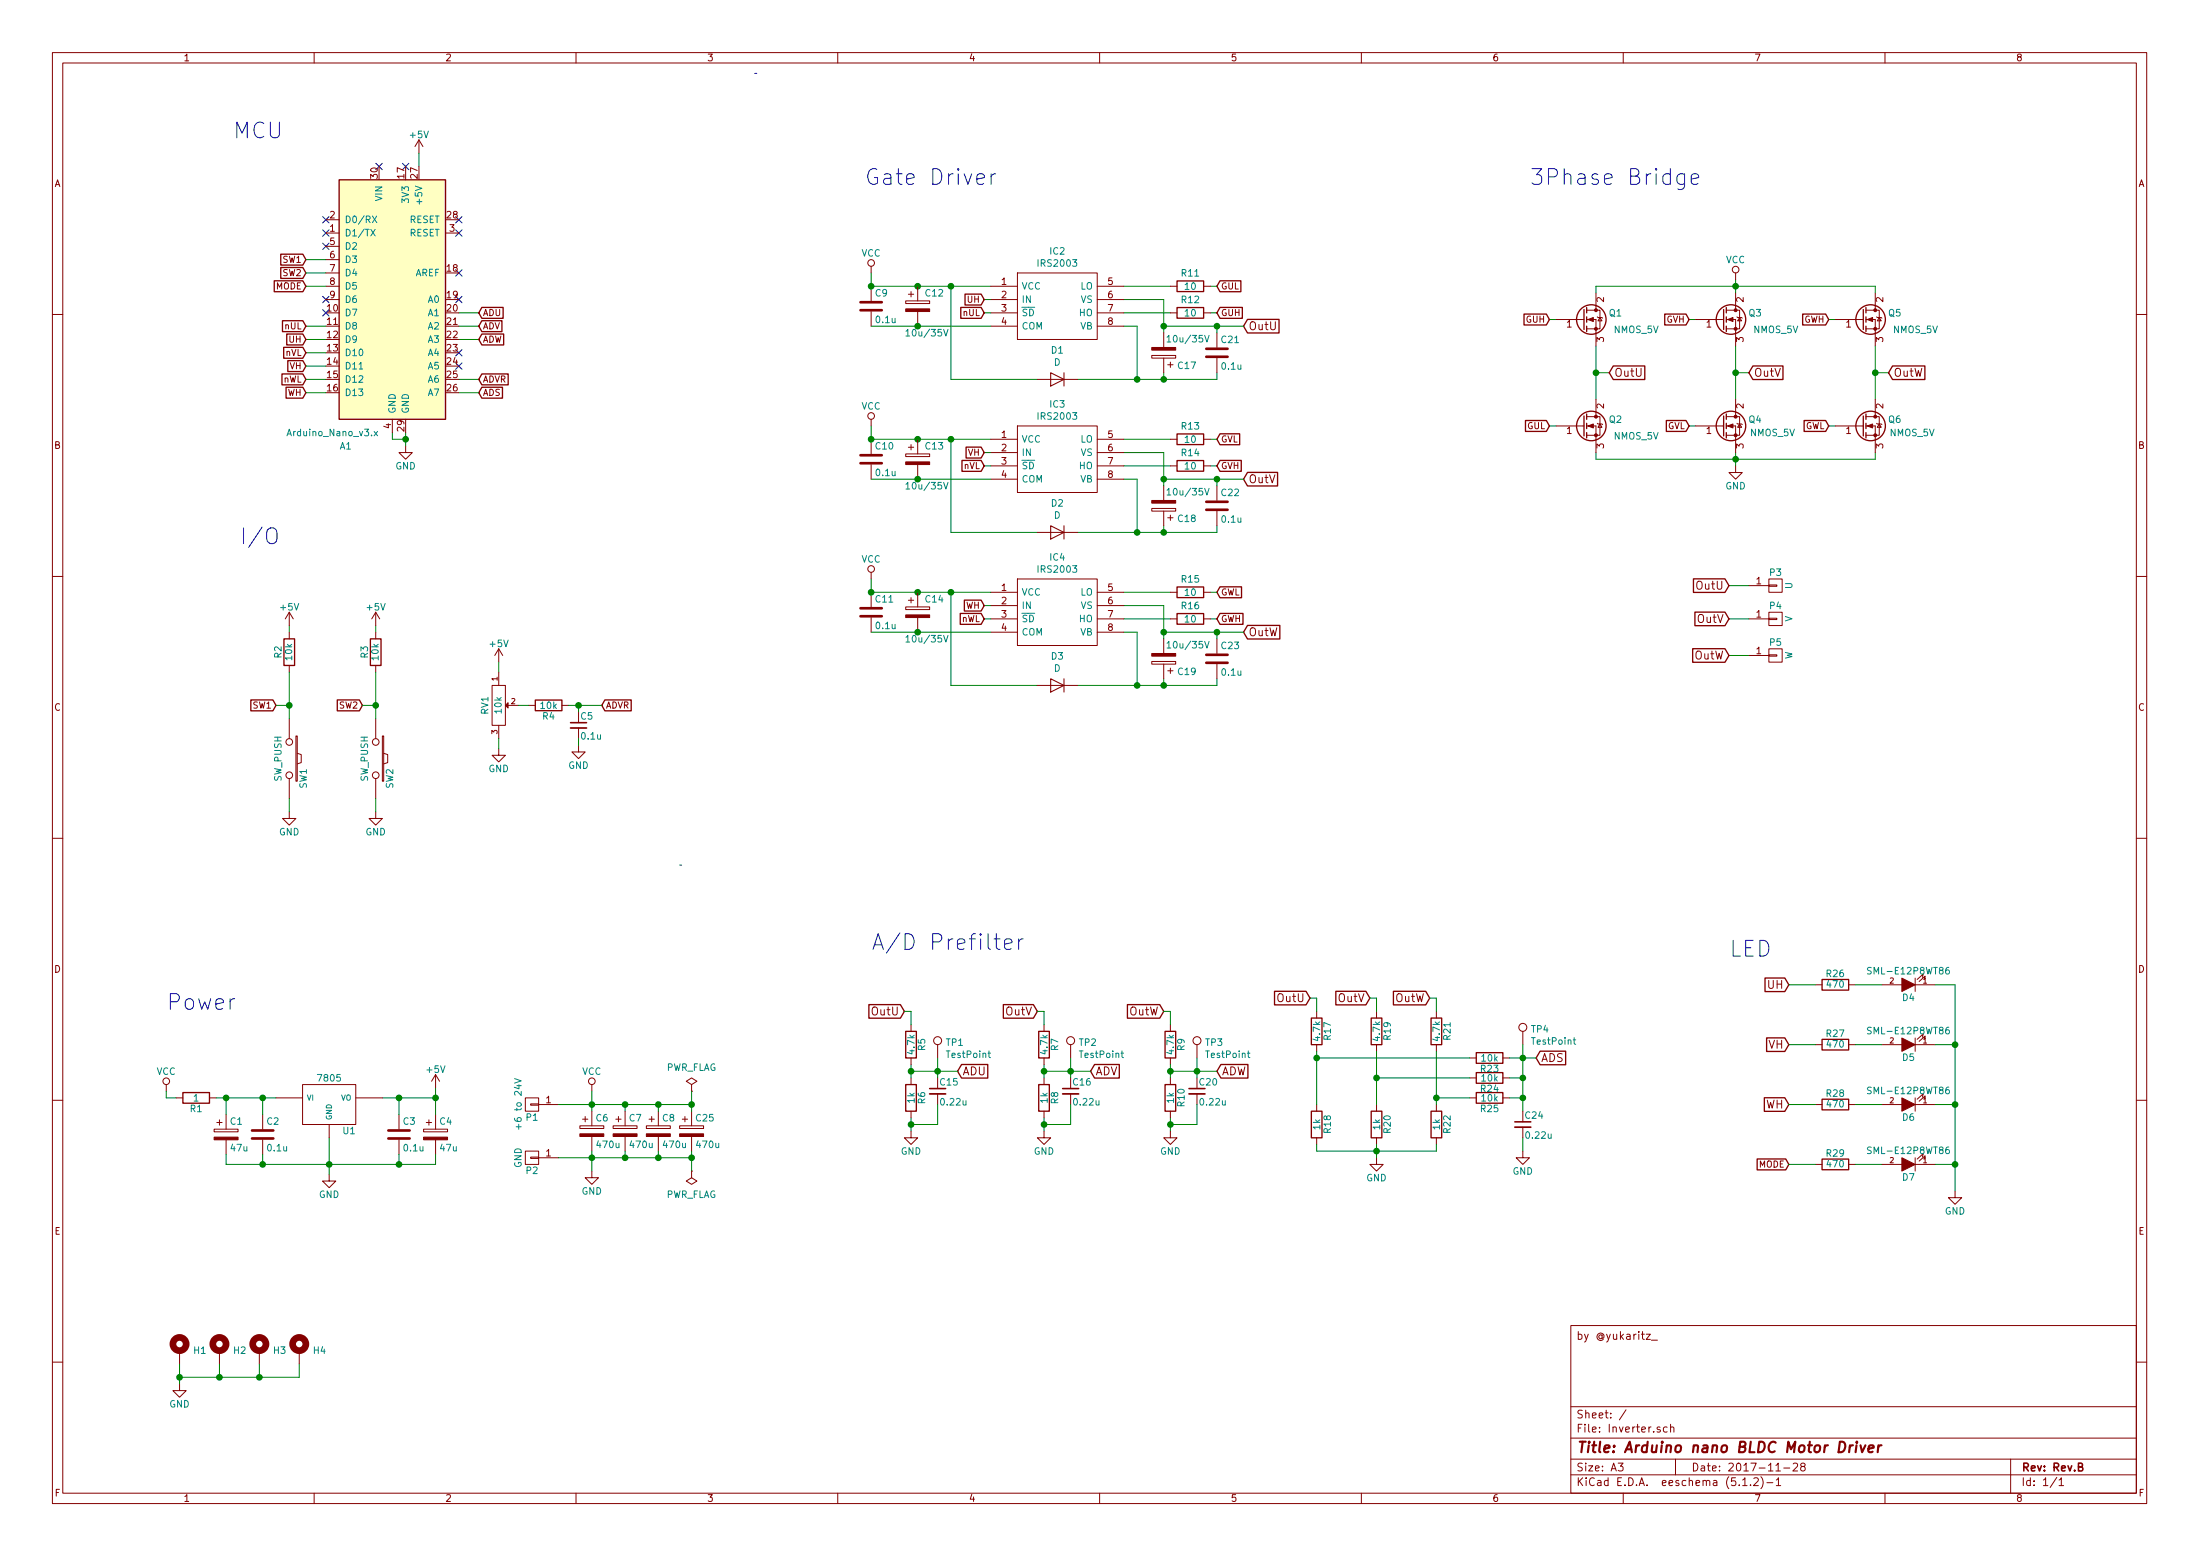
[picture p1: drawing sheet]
<svg xmlns="http://www.w3.org/2000/svg" width="420mm" height="297mm" viewBox="0 0 420 297" stroke-linecap="round" stroke-linejoin="round" font-family="sans-serif">
<g fill="none" stroke="#840000" stroke-width=".19">
<path d="M10 10h400v277h-400zM12 12h396v273.1h-396zM60 10v2M110 10v2M160 10v2M210 10v2M260 10v2M310 10v2M360 10v2M80 26.7l-.8 1.3M80 26.7v2.5M80 26.7l.8 1.3"/>
<path d="M62.2 54.6h2.6M62.2 57.2h2.6M62.2 44.5h2.6M62.2 41.9h2.6M62.2 47h2.6M62.2 49.6h2.6M62.2 52.1h2.6M85.1 44.5h2.5M166.4 50.8v1.3M166.4 54.6v2.8M166.4 59.5v2.8M173 57.4h4.5v.5h-4.5z"/>
<path d="M173.5 56.2h1M174 55.7v1M175.3 54.6v2.8M175.3 59.5v2.8M189.2 59.7h5.1M189.2 54.6h5.1M189.2 57.2h5.1M194.3 52.1h15.2v12.7h-15.2zM209.5 59.7h5.1M209.5 54.6h5.1M209.5 57.2h5.1M223.5 59.7h1.3"/>
<path d="M223.5 54.6h1.3M229.9 59.7h1.2M229.9 54.6h1.2M303 59.2h1.8M304.8 59.2h.8v3.6h-2.6M304.8 55.9v3.3M329.7 59.2h1.8M331.5 59.2h.7v3.6h-2.5M331.5 52.1v1.3M331.5 55.9v3.3M356.4 59.2h1.7M358.1 59.2h.8v3.6h-2.5"/>
<path d="M358.1 55.9v3.3M10 60h2M189.2 62.3h5.1M198.1 72.4h7.6M209.5 62.3h5.1M220 67.9h4.5v.5h-4.5zM222.2 63.5v2.8M222.2 68.4v2.8M223 69.6h1M223.5 69.1v1M232.4 63.5v2.8M232.4 68.4v2.8"/>
<path d="M297.2 61h5.1M302.3 61h.2M303 79.5h1.8M303 61h1.8v5.1M304.8 79.5h.8v3.6h-2.6M304.8 76.2v3.3M305.1 60.5l1 .2M305.6 60.6l.3 .7h-.7zM323.8 61h5.1M329 61h.2M329.7 79.5h1.8M329.7 61h1.8v5.1"/>
<path d="M331.5 79.5h.7v3.6h-2.5M331.5 76.2v3.3M331.7 60.5l1 .2M332.2 60.6l.4 .7h-.7zM350.5 61h5.1M355.7 61h.2M356.4 79.5h1.7M356.4 61h1.7v5.1M358.1 79.5h.8v3.6h-2.5M358.1 76.2v3.3M358.4 60.5l1 .2M358.9 60.6l.4 .7h-.8z"/>
<path d="M408 60h2M74.9 80v2.6M77.5 85.1v1.3h1.2l-1.2 1.3-1.3-1.3h1.3M166.4 80v1.3M166.4 83.9v2.8M166.4 88.7v2.8M173 86.7h4.5v.5h-4.5zM173.5 85.4h1M174 84.9v1M175.3 83.9v2.8M175.3 88.7v2.8M189.2 88.9h5.1"/>
<path d="M189.2 83.9h5.1M189.2 86.4h5.1M189.2 91.5h5.1M194.3 81.3h15.2v12.7h-15.2zM209.5 88.9h5.1M209.5 83.9h5.1M209.5 86.4h5.1M209.5 91.5h5.1M220 97.1h4.5v.5h-4.5zM222.2 92.7v2.8M222.2 97.6v2.8M223 98.8h1"/>
<path d="M223.5 98.3v1.1M223.5 88.9h1.3M223.5 83.9h1.3M229.9 88.9h1.2M229.9 83.9h1.2M232.4 92.7v2.8M232.4 97.6v2.8M297.2 81.3h5.1M302.3 81.3h.2M303 81.3h1.8v5.1M305.1 80.8l1 .3M305.6 80.9l.3 .7h-.7z"/>
<path d="M323.8 81.3h5.1M329 81.3h.2M329.7 81.3h1.8v5.1M331.5 88.9v1.3h1.2l-1.2 1.3-1.3-1.3h1.3M331.7 80.8l1 .3M332.2 80.9l.4 .7h-.7zM350.5 81.3h5.1M355.7 81.3h.2M356.4 81.3h1.7v5.1M358.4 80.8l1 .3M358.9 80.9l.4 .7h-.8zM10 110h2"/>
<path d="M55.2 116.9v2.5M55.2 116.9l-.7 1.2M55.2 116.9l.8 1.2M71.8 116.9v2.5M71.8 116.9l-.8 1.2M71.8 116.9l.7 1.2M166.4 109.3v1.2M166.4 113.1v2.8M166.4 117.9v2.8M173 115.9h4.5v.5h-4.5zM173.5 114.6h1M174 114.1v1"/>
<path d="M175.3 113.1v2.8M175.3 117.9v2.8M189.2 118.1h5.1M189.2 113.1h5.1M189.2 115.6h5.1M194.3 110.5h15.2v12.7h-15.2zM198.1 101.6h7.6M209.5 118.1h5.1M209.5 113.1h5.1M209.5 115.6h5.1M223.5 118.1h1.3M223.5 113.1h1.3"/>
<path d="M229.9 118.1h1.2M229.9 113.1h1.2M334 111.8h3.8M334 118.1h3.8M337.8 111.7h1.5v.2h-1.5zM337.8 110.5h2.6v2.6h-2.6zM337.8 118h1.5v.3h-1.5zM337.8 116.9h2.6v2.5h-2.6zM408 110h2M55.2 120.7v1.3M55.2 127v1.3M55.2 137.2v3.8"/>
<path d="M71.8 120.7v1.3M71.8 127v1.3M71.8 137.2v3.8M94 130.8h2.5v7.7h-2.5zM95.2 123.9v2.5M95.2 128.3v2.5M95.2 138.5v2.5M95.2 123.9l-.7 1.2M95.2 123.9l.8 1.2M97 134.7h2.1M101 134.7h1.2M107.3 134.7h1.3"/>
<path d="M110.5 139v2M189.2 120.7h5.1M198.1 130.8h7.6M209.5 120.7h5.1M220 126.3h4.5v.5h-4.5zM222.2 122v2.8M222.2 126.8v2.8M223 128.1h1M223.5 127.5v1.1M232.4 122v2.8M232.4 126.8v2.8M334 125.1h3.8"/>
<path d="M337.8 125h1.5v.3h-1.5zM337.8 123.9h2.6v2.5h-2.6zM55.2 155v1.2h1.3l-1.3 1.3-1.2-1.3h1.2M55.2 148.6v3.8M56.5 140.5h.3v8.6h-.3zM56.8 143.8l.7 .3v1.5l-.7 .2M71.8 155v1.2h1.2l-1.2 1.3-1.3-1.3h1.3M71.8 148.6v3.8M73 140.5h.3v8.6h-.3zM73.3 143.8l.7 .3v1.5l-.7 .2M95.2 142.9v1.3h1.3l-1.3 1.3-1.2-1.3h1.2M110.5 142.3v1.2h1.3l-1.3 1.3-1.3-1.3h1.3"/>
<path d="M10 160h2M408 160h2M174 195.6v1.3M179.1 199.4v2.6M199.4 195.6v1.3M204.5 199.4v2.6M223.5 195.6v1.3M228.6 199.4v2.6M251.5 193.1v1.2M251.5 199.4v1.3M262.9 193.1v1.2M262.9 199.4v1.3"/>
<path d="M274.3 193.1v1.2M274.3 199.4v1.3M290.8 196.9v2.5M346.7 199.4h1.3M346.7 188h1.3M353.1 199.4h1.2M353.1 188h1.2M359.4 199.4h3.8M359.4 188h3.8M365.8 186.7v2.6M365.8 198.2v2.5M365.8 199.4h3.8"/>
<path d="M365.8 188h3.8M367.2 198l.1-.6-1.2 1M367.2 186.6l.1-.6-1.2 1M367.5 198.4l.2-.6-1.2 1M367.5 187l.2-.7-1.2 1.1M10 210h2M31.7 207v1.3M33.7 209.6h1.2M40 209.6h1.3M40.9 215.6h4.6v.5h-4.6zM41.4 214.3h1M41.9 213.8v1"/>
<path d="M43.2 212.8v2.8M43.2 217.6v2.8M50.2 212.8v2.8M50.2 217.6v2.8M52.7 209.6h5.1M57.8 207h10.1v7.7h-10.1zM62.9 214.7v2.5M67.9 209.6h5.1M76.2 212.8v2.8M76.2 217.6v2.8M80.9 215.6h4.6v.5h-4.6zM81.4 214.3h1"/>
<path d="M81.9 213.8v1M83.2 205.1v2.6M83.2 212.8v2.8M83.2 217.6v2.8M83.2 205.1l-.8 1.3M83.2 205.1l.7 1.3M100.3 219.7h2.6v2.6h-2.6zM100.3 209.6h2.6v2.5h-2.6zM101.3 210.7h1.6v.3h-1.6zM102.9 210.9h3.8M110.7 214.9h4.6v.5h-4.6zM111.3 213.7h1"/>
<path d="M111.8 213.1v1.1M113 207v1.3M113 212.1v2.8M113 217v2.7M117.1 214.9h4.6v.5h-4.6zM117.6 213.7h1M118.1 213.1v1.1M119.4 212.1v2.8M119.4 217v2.7M123.4 214.9h4.6v.5h-4.6zM124 213.7h1M124.5 213.1v1.1"/>
<path d="M125.7 212.1v2.8M125.7 217v2.7M129.8 214.9h4.6v.5h-4.6zM130.3 213.7h1M130.8 213.1v1.1M132.1 207l1-.6-1-.6-1 .6 1 .6v1.3M132.1 208.3h.1M132.1 212.1v2.8M132.1 217v2.7M174 215.9v1.3h1.3l-1.3 1.3-1.3-1.3h1.3M174 202v1.2M174 205.8v1.2"/>
<path d="M174 212.1v1.3M179.1 208.8v2.1M199.4 215.9v1.3h1.3l-1.3 1.3-1.3-1.3h1.3M199.4 202v1.2M199.4 205.8v1.2M199.4 212.1v1.3M204.5 208.8v2.1M223.5 215.9v1.3h1.3l-1.3 1.3-1.3-1.3h1.3M223.5 202v1.2M223.5 205.8v1.2M223.5 212.1v1.3M228.6 208.8v2.1"/>
<path d="M251.5 210.9v1.2M251.5 217.2v1.3M262.9 210.9v1.2M262.9 217.2v1.3M274.3 210.9v1.2M274.3 217.2v1.3M280.7 209.6h1.2M280.7 202h1.2M280.7 205.8h1.2M287 209.6h1.3M287 202h1.3M287 205.8h1.3"/>
<path d="M290.8 219.7v1.3h1.3l-1.3 1.3-1.2-1.3h1.2M290.8 215.2v2M346.7 210.9h1.3M353.1 210.9h1.2M359.4 210.9h3.8M365.8 210.9h3.8M365.8 209.6v2.5M367.2 209.5l.1-.7-1.2 1M367.5 209.8l.2-.6-1.2 1M408 210h2M62.9 224.2v1.3h1.2l-1.2 1.2-1.3-1.2h1.3M101.3 220.9h1.6v.2h-1.6z"/>
<path d="M102.9 221h3.8M113 223.6v1.2h1.3l-1.3 1.3-1.2-1.3h1.2M132.1 223.6v1.2l1 .7-1 .6-1-.6 1-.7M132.1 223.6h.1M262.9 221v1.3h1.3l-1.3 1.3-1.3-1.3h1.3M346.7 222.3h1.3M353.1 222.3h1.2M359.4 222.3h3.8M365.8 221v2.6M365.8 222.3h3.8M367.2 220.9l.1-.6-1.2 1M367.5 221.3l.2-.7-1.2 1.1"/>
<path d="M373.4 227.4v1.2h1.2l-1.2 1.3-1.3-1.3h1.3M34.3 257.8v2.6M41.9 257.8v2.6M49.5 257.8v2.6M57.1 257.8v2.6M300 253h108v32.1h-108zM314.4 254.7h.8l-.8 1h.8M315.4 255.8h1.1M10 260h2M34.3 264.2v1.3h1.3l-1.3 1.2-1.3-1.2h1.3M300 278.5h108M300 274.5h108"/>
<path d="M300 268.5h108M309 279.3h1l-.5 .6 .4 .1v.7l-.2 .1-.7-.1M310.5 269.1l-1.2 2M317 272.5a.37 .37 0 0 0-.5 .1v.2l.5 .2 .1 .1-.2 .3-.4-.1M318.4 272.5l-.4-.1-.3 .3 .1 .6 .2 .1 .4-.1M319 272.5h.1a.37 .37 0 0 1 .6 .1v.8M319 271.9v1.5M320 278.5v3M342.5 279.5l.5-.2 .3 .2v.2l-.9 1.1h.9M344.2 279.9l-.3-.2 .1-.2 .2-.2 .4 .1 .2 .2-.1 .2-.5 .1-.3 .3v.3l.3 .3h.2l.4-.3-.1-.4-.3-.2M384 278.5v6.6M408 260h2"/>
<path d="M60 285.1v1.9M110 285.1v1.9M160 285.1v1.9M210 285.1v1.9M260 285.1v1.9M300 281.5h108M310 285.1v1.9M332.8 282.5l.4-.4v1.5M332.8 283.6h.9M334.3 283.5v.1M334.9 282.3l.3-.2h.3l.3 .4-.9 1.1h.9M336.3 281.9a1.71 1.71 0 0 1 0 2.3"/>
<path d="M337.4 283h1.2M339.2 280.8h.8M339.2 282.5l.4-.4v1.5M339.2 283.6h.9M340.7 280.2h1.1M360 285.1v1.9M392.8 282l-1.3 2M393.2 282.5l.5-.4v1.5M393.2 283.6h.9"/>
<circle cx="166.4" cy="50.2" r=".63"/>
<circle cx="331.5" cy="51.5" r=".63"/>
<circle cx="166.4" cy="79.4" r=".63"/>
<circle cx="166.4" cy="108.6" r=".63"/>
<circle cx="55.2" cy="141.6" r=".63"/>
<circle cx="55.2" cy="148" r=".63"/>
<circle cx="71.8" cy="141.6" r=".63"/>
<circle cx="71.8" cy="148" r=".63"/>
<circle cx="179.1" cy="198.7" r=".76"/>
<circle cx="204.5" cy="198.7" r=".76"/>
<circle cx="228.6" cy="198.7" r=".76"/>
<circle cx="290.8" cy="196.1" r=".76"/>
<circle cx="31.7" cy="206.4" r=".63"/>
<circle cx="113" cy="206.4" r=".63"/>
</g>
<path d="M109 138h3M177.5 207.8h3.1M202.9 207.8h3.1M227.1 207.8h3M289.3 214.2h3.1M397 280l.7-.1v-.4l-.3-.2h-.4v1.5h.5l.2-.1 .1-.4-.4-.3" fill="none" stroke="#840000" stroke-width=".3"/>
<path d="M353.9 275.9l-.4 .1-.2 .3M354.6 275.9l-.2 1.3M354.6 275.2v.2M355.3 275.9l.3 1.3 .7-1.3M356.8 276.6l1-.2v-.4l-.6-.1-.3 .3v.9l.1 .1 .6-.1M358.7 275.9l-.1 1.3M359.3 275.9a.55 .55 0 0 0-.6 .4" fill="none" stroke="#840000" stroke-width=".41"/>
<path d="M109 139h3M177.5 208.8h3.1M202.9 208.8h3.1M227.1 208.8h3M289.3 215.2h3.1" fill="none" stroke="#840000" stroke-width=".33"/>
<g fill="none" stroke="#840000" stroke-width=".25">
<path d="M64.8 34.3h20.3v45.7h-20.3zM52.4 53.6h5.4l.6 1-.6 1.1h-5.4zM53.6 51.1h4.2l.6 1-.6 1h-4.2zM53.6 48.5h4.2l.6 1.1-.6 1h-4.2zM92 58.7h4.1v2.1h-4.1l-.6-1.1zM183.5 58.7h3.9l.6 1-.6 1.1h-3.9zM184.3 56.1h3.1l.6 1.1-.6 1h-3.1zM224.8 58.7h5.1v2h-5.1zM224.8 53.6h5.1v2.1h-5.1zM233 53.6h4v2.1h-4l-.6-1.1zM233 58.7h4.3v2.1h-4.3l-.6-1.1zM291.1 60h4.2l.6 1-.6 1h-4.2z"/>
<path d="M302.5 59.1v3.8M303 58.7v1M317.9 60h4.1l.6 1-.6 1h-4.1zM329.2 59.1v3.8M329.7 58.7v1M344.3 60h4.4l.5 1-.5 1h-4.4zM355.9 59.1v3.8M356.4 58.7v1M53.8 71.4h4l.6 1-.6 1.1h-4zM53.9 61.2h3.9l.6 1.1-.6 1h-3.9zM54.2 66.3h3.6l.6 1-.6 1.1h-3.6zM54.6 73.9h3.2l.6 1.1-.6 1h-3.2z"/>
<path d="M54.8 63.8h3l.6 1-.6 1h-3zM55 68.8h2.8l.6 1.1-.6 1h-2.8zM92 71.4h5.1v2.1h-5.1l-.6-1.1zM92 63.8h4.2v2h-4.2l-.6-1zM92 61.2h3.9v2.1h-3.9l-.6-1zM92 73.9h4v2.1h-4l-.6-1zM238.3 61h6v2.6h-6l-.8-1.3zM302.5 79.4v3.8M303 60.5v1M303 62.3v1M303 79v1M308.1 69.9h6v2.6h-6l-.8-1.3z"/>
<path d="M329.2 79.4v3.8M329.7 60.5v1M329.7 62.3v1M329.7 79v1M334.8 69.9h5.7v2.6h-5.7l-.8-1.3zM355.9 79.4v3.8M356.4 60.5v1M356.4 62.3v1M356.4 79v1M361.4 69.9h6.2v2.6h-6.2l-.7-1.3zM183.7 87.9h3.7l.6 1-.6 1.1h-3.7zM184.5 85.4h2.9l.6 1-.6 1h-2.9z"/>
<path d="M224.8 87.9h5.1v2.1h-5.1zM224.8 82.8h5.1v2.1h-5.1zM233 82.8h3.8v2.1h-3.8l-.6-1zM233 87.9h4.1v2.1h-4.1l-.6-1.1zM238.3 90.2h5.7v2.6h-5.7l-.8-1.3zM291.3 80.3h4l.6 1-.6 1.1h-4zM303 80.8v1M303 82.6v1M318.2 80.3h3.8l.6 1-.6 1.1h-3.8zM329.7 80.8v1M329.7 82.6v1M344.6 80.3h4.1l.5 1-.5 1.1h-4.1z"/>
<path d="M356.4 80.8v1M356.4 82.6v1M183.4 117.1h4l.6 1-.6 1.1h-4zM184.2 114.6h3.2l.6 1-.6 1h-3.2zM224.8 117.1h5.1v2.1h-5.1zM224.8 112.1h5.1v2h-5.1zM233 112h4.1v2.1h-4.1l-.6-1zM233 117.1h4.4v2.1h-4.4l-.6-1.1zM238.3 119.4h6.1v2.6h-6.1l-.8-1.3zM323.4 110.5h6l.8 1.3-.8 1.3h-6zM323.7 116.9h5.7l.8 1.2-.8 1.3h-5.7zM47.9 133.6h4.2l.6 1.1-.6 1h-4.2z"/>
<path d="M54.2 122h2.1v5h-2.1zM64.4 133.6h4.2l.6 1.1-.6 1h-4.2zM70.7 122h2.1v5h-2.1zM102.2 133.6h5.1v2.1h-5.1zM115.5 133.6h5v2.1h-5l-.6-1zM323.3 123.8h6.1l.8 1.3-.8 1.3h-6.1zM165.9 191.8h6.1l.7 1.3-.7 1.3h-6.1zM173 196.9h2v5.1h-2zM191.6 191.8h5.8l.7 1.3-.7 1.3h-5.8zM198.4 196.9h2v5.1h-2zM215.3 191.8h6.2l.7 1.3-.7 1.3h-6.2zM222.5 196.9h2v5.1h-2z"/>
<path d="M243.4 189.2h6l.8 1.3-.8 1.3h-6zM250.4 194.3h2.1v5.1h-2.1zM255.1 189.2h5.8l.7 1.3-.7 1.3h-5.8zM261.9 194.3h2v5.1h-2zM266.1 189.2h6.2l.7 1.3-.7 1.3h-6.2zM273.3 194.3h2v5.1h-2zM337.1 186.7h3.8l.7 1.3-.7 1.3h-3.8zM337.4 198.1h3.5l.7 1.3-.7 1.3h-3.5zM348 198.4h5.1v2h-5.1zM348 187h5.1v2h-5.1zM34.9 208.6h5.1v2h-5.1zM173 207h2v5.1h-2z"/>
<path d="M183.6 203.2h5v2.6h-5l-.7-1.3zM198.4 207h2v5.1h-2zM209 203.2h4.8v2.6h-4.8l-.7-1.3zM222.5 207h2v5.1h-2zM233.2 203.2h5.1v2.6h-5.1l-.8-1.3zM250.4 212.1h2.1v5.1h-2.1zM261.9 212.1h2v5.1h-2zM273.3 212.1h2v5.1h-2zM281.9 201h5.1v2h-5.1zM281.9 204.8h5.1v2h-5.1zM281.9 208.6h5.1v2h-5.1zM294.1 200.7h4.9v2.6h-4.9l-.7-1.3z"/>
<path d="M337 209.6h3.9l.7 1.3-.7 1.3h-3.9zM348 209.8h5.1v2.1h-5.1zM335.6 221.2h5.4l.6 1.1-.6 1h-5.4zM348 221.3h5.1v2h-5.1z"/>
<circle cx="303.9" cy="61" r="2.82"/>
<circle cx="330.6" cy="61" r="2.82"/>
<circle cx="357.3" cy="61" r="2.82"/>
<circle cx="303.9" cy="81.3" r="2.82"/>
<circle cx="330.6" cy="81.3" r="2.82"/>
<circle cx="357.3" cy="81.3" r="2.82"/>
</g>
<g fill="none" stroke="#840000" stroke-width=".51">
<path d="M164.3 59.2h4.1M164.3 57.7h4.1M230.4 68.1h4M230.4 66.6h4M164.3 88.4h4.1M164.3 86.9h4.1M230.4 97.3h4M230.4 95.8h4M164.3 117.6h4.1M164.3 116.1h4.1M230.4 126.5h4M230.4 125h4"/>
<path d="M48.1 217.3h4.1M48.1 215.8h4.1M74.2 217.3h4M74.2 215.8h4"/>
</g>
<g fill="#840000" stroke="#840000" stroke-width=".19">
<path d="M40.9 217.1h4.6v.5h-4.6z"/>
<path d="M80.9 217.1h4.6v.5h-4.6z"/>
<path d="M97 134.1v1.1l-.5-.5z"/>
<path d="M110.7 216.4h4.6v.6h-4.6z"/>
<path d="M123.4 216.4h4.6v.6h-4.6z"/>
<path d="M303.3 81.3l1-.4v.8z"/>
<path d="M356.6 81.3l1-.4v.8z"/>
<path d="M329.9 81.3l1.1-.4v.8z"/>
<path d="M363.2 221l2.6 1.3-2.6 1.3z"/>
<path d="M363.2 209.6l2.6 1.3-2.6 1.2z"/>
<path d="M363.2 198.2l2.6 1.2-2.6 1.3z"/>
<path d="M363.2 186.7l2.6 1.3-2.6 1.3z"/>
<path d="M220 66.3h4.5v.5h-4.5z"/>
<path d="M173 59h4.5v.5h-4.5z"/>
<path d="M220 95.5h4.5v.5h-4.5z"/>
<path d="M173 88.2h4.5v.5h-4.5z"/>
<path d="M220 124.8h4.5v.5h-4.5z"/>
<path d="M173 117.4h4.5v.5h-4.5z"/>
<path d="M303.3 61l1-.4v.8z"/>
<path d="M329.9 61l1.1-.4v.8z"/>
<path d="M356.6 61l1-.4v.8z"/>
<path d="M129.8 216.4h4.6v.6h-4.6z"/>
<path d="M117.1 216.4h4.6v.6h-4.6z"/>
<circle cx="304.8" cy="83.1" r=".28"/>
<circle cx="304.8" cy="79.5" r=".28"/>
<circle cx="358.1" cy="83.1" r=".28"/>
<circle cx="358.1" cy="79.5" r=".28"/>
<circle cx="331.5" cy="83.1" r=".28"/>
<circle cx="331.5" cy="79.5" r=".28"/>
<circle cx="304.8" cy="62.8" r=".28"/>
<circle cx="304.8" cy="59.2" r=".28"/>
<circle cx="331.5" cy="62.8" r=".28"/>
<circle cx="331.5" cy="59.2" r=".28"/>
<circle cx="358.1" cy="62.8" r=".28"/>
<circle cx="358.1" cy="59.2" r=".28"/>
</g>
<g fill="none" stroke="#008484" stroke-width=".19">
<path d="M70.8 43.8l.9 1.2M71.1 41.2l.9 1.3M71.7 43.8l-.9 1.2M72 41.2l-.9 1.3M173 63.2l.4-.3v1.2M173 64.1h.7M180.2 62.9l.4 1.2 .5-1.2M222.9 64.4l.3-.4v1.3M222.9 65.3h.7M230.1 64l.4 1.3 .4-1.3M71.5 82.4l.6 .8M72.1 82.4l-.6 .8"/>
<path d="M173 92.4l.4-.3v1.3M173 93.4h.7M180.2 92.1l.4 1.3 .5-1.3M222.9 93.6l.3-.4v1.3M222.9 94.5h.7M230.1 93.2l.4 1.3 .4-1.3M173 121.7l.4-.4v1.3M173 122.6h.7M180.2 121.3l.4 1.3 .5-1.3M222.9 122.8l.3-.4v1.3M222.9 123.7h.7M230.1 122.4l.4 1.3 .4-1.3"/>
<path d="M300.5 198.5h.4M300.6 198.1v1.1l.3 .2M357.4 196.2l-.5-.1-.2 .1-.1 .3 .2 .2 .5 .1 .1 .3-.3 .3-.5-.1M357.4 184.7h-.5l-.2 .1-.1 .2 .2 .2 .5 .2 .1 .3-.3 .2h-.5M372.2 196.1h-.2a.79 .79 0 0 0-.2 1.3l.4-.1 .1-.5-.2-.2h-.3l-.2 .2M372.2 184.7h-.2a.79 .79 0 0 0-.2 1.2h.4l.1-.5-.2-.2h-.3l-.2 .2M98.3 205.9l1.2 .4-1.2 .5M99.1 214.6v1M188.7 201.1h.5M188.9 200.6v1.1l.3 .2M214.1 201.1h.5M214.3 200.6v1.1l.3 .2"/>
<path d="M238.2 201.1h.5M238.4 200.6v1.1l.3 .2M357.4 219h-.5l-.2 .1-.1 .2 .2 .2 .5 .2 .1 .3-.3 .2h-.5M357.4 207.6l-.5-.1-.2 .2-.1 .2 .2 .2 .5 .2 .1 .3-.3 .2-.5-.1M372.2 219h-.2a.79 .79 0 0 0-.2 1.2h.4l.1-.5-.2-.3h-.3l-.2 .3M372.2 207.5h-.2a.79 .79 0 0 0-.2 1.3l.4-.1 .1-.4-.2-.3h-.3l-.2 .3"/>
</g>
<g fill="none" stroke="#008400" stroke-width=".19">
<path d="M80 29.2v2.6M58.4 49.6h3.8M58.4 52.1h3.8M58.4 54.6h3.8M87.6 59.7h3.8M166.4 52.1v2.5h22.8M181.6 54.6v17.8h16.5M188 59.7h1.2M188 57.2h1.2M214.6 59.7h8.9M214.6 54.6h8.9M214.6 57.2h7.6v6.3"/>
<path d="M231.1 59.7h1.3M231.1 54.6h1.3M304.8 55.9v-1.3h53.3v1.3M331.5 53.4v2.5M58.4 72.4h3.8M58.4 62.3h3.8M58.4 64.8h3.8M58.4 67.3h3.8M58.4 75h3.8M58.4 69.9h3.8M87.6 72.4h3.8M87.6 62.3h3.8"/>
<path d="M87.6 64.8h3.8M87.6 75h3.8M166.4 62.3h22.8M214.6 62.3h2.6v10.1M222.2 62.3h15.3M222.2 71.2v1.2M232.4 71.2v1.2h-26.7M232.4 62.3v1.2M295.9 61h1.3M304.8 71.2h2.5M304.8 66.1v10.1M322.6 61h1.2"/>
<path d="M331.5 71.2h2.5M331.5 66.1v10.1M349.2 61h1.3M358.1 66.1v10.1M358.1 71.2h2.6M74.9 82.6v1.3h2.6M77.5 82.6v2.5M166.4 81.3v2.6h22.8M166.4 91.5h22.8M181.6 83.9v17.7h16.5M188 88.9h1.2M188 86.4h1.2"/>
<path d="M214.6 86.4h7.6v6.3M214.6 91.5h2.6v10.1M214.6 83.9h8.9M214.6 88.9h8.9M222.2 91.5h15.3M231.1 83.9h1.3M231.1 88.9h1.3M232.4 91.5v1.2M295.9 81.3h1.3M304.8 86.4v1.3h53.3v-1.3M322.6 81.3h1.2M331.5 86.4v2.5"/>
<path d="M349.2 81.3h1.3M55.2 119.4v1.3M71.8 119.4v1.3M166.4 110.5v2.6h22.8M181.6 113.1v17.7h16.5M188 118.1h1.2M188 115.6h1.2M214.6 115.6h7.6v6.4M214.6 118.1h8.9M214.6 113.1h8.9M222.2 100.4v1.2M231.1 118.1h1.3"/>
<path d="M231.1 113.1h1.3M232.4 100.4v1.2h-26.7M330.2 111.8h3.8M330.2 118.1h3.8M52.7 134.7h2.5M55.2 128.3v8.9M69.2 134.7h2.6M71.8 128.3v8.9M95.2 126.4v1.9M99.1 134.7h1.9M108.6 134.7h6.3M110.5 134.7v1.2"/>
<path d="M166.4 120.7h22.8M214.6 120.7h2.6v10.1M222.2 129.6v1.2M222.2 120.7h15.3M232.4 120.7v1.3M232.4 129.6v1.2h-26.7M330.2 125.1h3.8M55.2 152.4v2.6M71.8 152.4v2.6M95.2 141v1.9M110.5 141v1.3M172.7 193.1h1.3v2.5"/>
<path d="M198.1 193.1h1.3v2.5M222.2 193.1h1.3v2.5M250.2 190.5h1.3v2.6M261.6 190.5h1.3v2.6M273 190.5h1.3v2.6M290.8 199.4v12.7M341.6 188h5.1M341.6 199.4h5.1M354.3 188h5.1M354.3 199.4h5.1M369.6 188h3.8v39.4M369.6 199.4h3.8"/>
<path d="M31.7 208.3v1.3h2M41.3 209.6h11.4M43.2 209.6v3.2M50.2 209.6v3.2M62.9 217.2v7M73 209.6h10.2M76.2 209.6v3.2M83.2 207.7v5.1M106.7 210.9h25.4M113 208.3v3.8M113 219.7v3.9M119.4 210.9v1.2"/>
<path d="M119.4 219.7v1.3M125.7 210.9v1.2M125.7 219.7v1.3M132.1 208.3v3.8M132.1 219.7v3.9M174 203.2v2.6M174 213.4v2.5M174 204.5h8.9M179.1 202v3.8M179.1 210.9v3.8h-5.1M199.4 204.5h8.9M199.4 203.2v2.6"/>
<path d="M199.4 213.4v2.5M204.5 210.9v3.8h-5.1M204.5 202v3.8M223.5 204.5h8.9M223.5 203.2v2.6M223.5 213.4v2.5M228.6 210.9v3.8h-5.1M228.6 202v3.8M251.5 218.5v1.2h22.8v-1.2M251.5 200.7v10.2M251.5 202h29.2M262.9 200.7v10.2"/>
<path d="M262.9 218.5v2.5M262.9 205.8h17.8M274.3 209.6h6.4M274.3 200.7v10.2M288.3 209.6h2.5M288.3 202h5.1M288.3 205.8h2.5M290.8 217.2v2.5M341.6 210.9h5.1M354.3 210.9h5.1M369.6 210.9h3.8M43.2 220.4v1.9h40v-1.9"/>
<path d="M50.2 220.4v1.9M76.2 220.4v1.9M106.7 221h25.4M341.6 222.3h5.1M354.3 222.3h5.1M369.6 222.3h3.8M34.3 260.4v3.8M41.9 260.4v2.5M49.5 260.4v2.5M57.1 260.4v2.5h-22.8"/>
</g>
<path d="M144.1 14h.7M130.2 165.1h-.7" fill="none" stroke="#0000c2" stroke-width=".19" stroke-dasharray=".4 .4"/>
<g fill="#008400" stroke="#008400" stroke-width=".25">
<circle cx="43.2" cy="209.6" r=".51"/>
<circle cx="50.2" cy="209.6" r=".51"/>
<circle cx="50.2" cy="222.3" r=".51"/>
<circle cx="62.9" cy="222.3" r=".51"/>
<circle cx="76.2" cy="209.6" r=".51"/>
<circle cx="76.2" cy="222.3" r=".51"/>
<circle cx="110.5" cy="134.7" r=".51"/>
<circle cx="83.2" cy="209.6" r=".51"/>
<circle cx="55.2" cy="134.7" r=".51"/>
<circle cx="71.8" cy="134.7" r=".51"/>
<circle cx="174" cy="204.5" r=".51"/>
<circle cx="179.1" cy="204.5" r=".51"/>
<circle cx="174" cy="214.7" r=".51"/>
<circle cx="199.4" cy="204.5" r=".51"/>
<circle cx="204.5" cy="204.5" r=".51"/>
<circle cx="199.4" cy="214.7" r=".51"/>
<circle cx="223.5" cy="204.5" r=".51"/>
<circle cx="228.6" cy="204.5" r=".51"/>
<circle cx="223.5" cy="214.7" r=".51"/>
<circle cx="262.9" cy="219.7" r=".51"/>
<circle cx="251.5" cy="202" r=".51"/>
<circle cx="262.9" cy="205.8" r=".51"/>
<circle cx="274.3" cy="209.6" r=".51"/>
<circle cx="290.8" cy="209.6" r=".51"/>
<circle cx="290.8" cy="205.8" r=".51"/>
<circle cx="290.8" cy="202" r=".51"/>
<circle cx="358.1" cy="71.2" r=".51"/>
<circle cx="331.5" cy="71.2" r=".51"/>
<circle cx="304.8" cy="71.2" r=".51"/>
<circle cx="331.5" cy="87.7" r=".51"/>
<circle cx="331.5" cy="54.6" r=".51"/>
<circle cx="217.2" cy="72.4" r=".51"/>
<circle cx="181.6" cy="54.6" r=".51"/>
<circle cx="175.3" cy="54.6" r=".51"/>
<circle cx="222.3" cy="72.4" r=".51"/>
<circle cx="222.3" cy="62.3" r=".51"/>
<circle cx="175.3" cy="62.3" r=".51"/>
<circle cx="166.4" cy="54.6" r=".51"/>
<circle cx="217.2" cy="101.6" r=".51"/>
<circle cx="181.6" cy="83.9" r=".51"/>
<circle cx="175.3" cy="83.9" r=".51"/>
<circle cx="222.3" cy="101.6" r=".51"/>
<circle cx="222.3" cy="91.5" r=".51"/>
<circle cx="175.3" cy="91.5" r=".51"/>
<circle cx="166.4" cy="83.9" r=".51"/>
<circle cx="217.2" cy="130.8" r=".51"/>
<circle cx="181.6" cy="113.1" r=".51"/>
<circle cx="175.3" cy="113.1" r=".51"/>
<circle cx="222.3" cy="130.8" r=".51"/>
<circle cx="222.3" cy="120.7" r=".51"/>
<circle cx="175.3" cy="120.7" r=".51"/>
<circle cx="166.4" cy="113.1" r=".51"/>
<circle cx="34.3" cy="262.9" r=".51"/>
<circle cx="41.9" cy="262.9" r=".51"/>
<circle cx="49.5" cy="262.9" r=".51"/>
<circle cx="113" cy="210.9" r=".51"/>
<circle cx="119.4" cy="210.9" r=".51"/>
<circle cx="125.7" cy="210.9" r=".51"/>
<circle cx="113" cy="221" r=".51"/>
<circle cx="119.4" cy="221" r=".51"/>
<circle cx="125.7" cy="221" r=".51"/>
<circle cx="132.1" cy="221" r=".51"/>
<circle cx="132.1" cy="210.9" r=".51"/>
<circle cx="77.5" cy="83.9" r=".51"/>
<circle cx="373.4" cy="199.4" r=".51"/>
<circle cx="373.4" cy="210.9" r=".51"/>
<circle cx="373.4" cy="222.3" r=".51"/>
<circle cx="232.4" cy="62.3" r=".51"/>
<circle cx="232.4" cy="91.5" r=".51"/>
<circle cx="232.4" cy="120.7" r=".51"/>
</g>
<path d="M186.6 34.2l1.4-.3-.1-.6-.3-.1h-.6l-.4 .4v1.2l.1 .2 .3 .2h.6l.3-.2M189.3 33.2v2M190.1 33.2a.77 .77 0 0 0-.8 .6M321.7 33.2v2.4a.84 .84 0 0 1-1.3 .5M321.7 33.3a.96 .96 0 0 0-1.3 .2l-.1 .3v.8l.1 .3a.96 .96 0 0 0 1.3 .1M323 34.2l1.4-.3-.1-.6-.3-.1h-.6l-.4 .4v1.2l.1 .2 .3 .2h.6l.3-.2M51.1 101.2a1 1 0 0 1 1.1-.4 1 1 0 0 1 .7 1v1a.99 .99 0 0 1-1 1 .99 .99 0 0 1-1-1zM189.8 179.2h1.2M190.3 178.2v2.6l.1 .3 .6 .1M194.5 179.2v2M195.4 179.2a.82 .82 0 0 0-.9 .6M191.8 180.2l1.5-.3-.2-.5-.3-.2h-.5l-.3 .2-.2 .3v1.1l.2 .3 .3 .1h.5l.3-.1" fill="none" stroke="#0000c2" stroke-width=".19"/>
<g fill="none" stroke="#000084" stroke-width=".19">
<path d="M71.8 31.2l1.2 1.2M73 31.2l-1.2 1.2M76.9 31.2l1.2 1.2M78.1 31.2l-1.2 1.2M61.6 56.6l1.2 1.2M61.6 46.4l1.2 1.2M61.6 43.9l1.2 1.2M61.6 41.3l1.2 1.3M61.6 59.1l1.2 1.2M62.8 56.6l-1.2 1.2M62.8 46.4l-1.2 1.2M62.8 43.9l-1.2 1.2"/>
<path d="M62.8 41.3l-1.2 1.3M62.8 59.1l-1.2 1.2M87 41.3l1.2 1.3M87 43.9l1.2 1.2M87 51.5l1.2 1.2M87 56.6l1.2 1.2M88.2 41.3l-1.2 1.3M88.2 43.9l-1.2 1.2M88.2 51.5l-1.2 1.2M88.2 56.6l-1.2 1.2M87 66.7l1.2 1.3M87 69.3l1.2 1.2"/>
<path d="M88.2 66.7l-1.2 1.3M88.2 69.3l-1.2 1.2"/>
</g>
<path d="M200.7 71.2l2.5 1.2-2.5 1.3zM203.2 71.2v2.5M200.7 100.4l2.5 1.2-2.5 1.3zM203.2 100.4v2.5M200.7 129.6l2.5 1.2-2.5 1.3zM203.2 129.6v2.5" fill="none" stroke="#840000" stroke-width=".2"/>
<g fill="none" stroke="#840000" stroke-width="1.3">
<circle cx="34.3" cy="256.6" r="1.27"/>
<circle cx="41.9" cy="256.6" r="1.27"/>
<circle cx="49.5" cy="256.6" r="1.27"/>
<circle cx="57.1" cy="256.6" r="1.27"/>
</g>
<path d="M64.8 34.3h20.3v45.7h-20.3z" fill="#ffffc2" stroke="#ffffc2" stroke-width=".19"/>
<g font-size="4.2" fill="#0000c2">
<text x="44.4" y="26.5">MCU</text>
<text x="165.1" y="35.3">Gate Driver</text>
<text x="292.1" y="35.3">3Phase Bridge</text>
<text x="45.7" y="103.9">I/O</text>
<text x="166.4" y="181.4">A/D Prefilter</text>
<text x="330.2" y="182.7">LED</text>
<text x="31.7" y="192.8">Power</text>
</g>
<text font-size="2.8" fill="#840000" x="301" y="277.3">Title: Arduino nano BLDC Motor Driver</text>
<g font-size="2.1" fill="#840000">
<text x="238.4" y="63">OutU</text>
<text x="308.3" y="71.9">OutU</text>
<text x="334.9" y="71.9">OutV</text>
<text x="361.6" y="71.9">OutW</text>
<text x="238.4" y="92.2">OutV</text>
<text x="324.1" y="112.6">OutU</text>
<text x="324.2" y="118.9">OutV</text>
<text x="238.4" y="121.4">OutW</text>
<text x="323.6" y="125.9">OutW</text>
<text x="244.1" y="191.3">OutU</text>
<text x="255.6" y="191.3">OutV</text>
<text x="266.5" y="191.3">OutW</text>
<text x="337.6" y="188.8">UH</text>
<text x="166.6" y="193.8">OutU</text>
<text x="192.1" y="193.8">OutV</text>
<text x="215.7" y="193.8">OutW</text>
<text x="294.3" y="202.7">ADS</text>
<text x="337.8" y="200.2">VH</text>
<text x="183.8" y="205.3">ADU</text>
<text x="209.2" y="205.3">ADV</text>
<text x="233.3" y="205.3">ADW</text>
<text x="337.2" y="211.6">WH</text>
<text x="301" y="255.8">by @yukaritz_</text>
<text x="301" y="273.5">File: Inverter.sch</text>
<text x="301" y="270.8">Sheet: /</text>
<text x="301" y="280.9">Size: A3</text>
<text x="323" y="280.9">Date: 2017-11-28</text>
<text x="386" y="280.9">Rev: Rev.B</text>
<text x="301" y="283.7">KiCad E.D.A. eeschema (5.1.2)-1</text>
<text x="386" y="283.7">Id: 1/1</text>
</g>
<g font-size="1.8" fill="#840000">
<text x="35" y="11.7">1</text>
<text x="85" y="11.7">2</text>
<text x="135" y="11.7">3</text>
<text x="185" y="11.7">4</text>
<text x="235" y="11.7">5</text>
<text x="285" y="11.7">6</text>
<text x="335" y="11.7">7</text>
<text x="385" y="11.7">8</text>
<text x="10.4" y="35.7">A</text>
<text x="72.1" y="34" transform="rotate(-90 72.1 34)">30</text>
<text x="77.2" y="34" transform="rotate(-90 77.2 34)">17</text>
<text x="79.8" y="34" transform="rotate(-90 79.8 34)">27</text>
<text x="408.4" y="35.7">A</text>
<text x="63" y="41.7">2</text>
<text x="85.4" y="41.7">28</text>
<text x="63" y="44.2">1</text>
<text x="63" y="46.8">5</text>
<text x="85.9" y="44.2">3</text>
<text x="63" y="49.3">6</text>
<text x="63" y="51.9">7</text>
<text x="85.4" y="51.9">18</text>
<text x="62.5" y="59.5">10</text>
<text x="63" y="54.4">8</text>
<text x="63" y="56.9">9</text>
<text x="85.4" y="56.9">19</text>
<text x="85.4" y="59.5">20</text>
<text x="191.3" y="54.4">1</text>
<text x="191.3" y="56.9">2</text>
<text x="191.3" y="59.5">3</text>
<text x="211.6" y="54.4">5</text>
<text x="211.6" y="56.9">6</text>
<text x="211.6" y="59.5">7</text>
<text x="306.3" y="57.7" transform="rotate(-90 306.3 57.7)">2</text>
<text x="333" y="57.7" transform="rotate(-90 333 57.7)">2</text>
<text x="359.7" y="57.7" transform="rotate(-90 359.7 57.7)">2</text>
<text x="62.5" y="62">11</text>
<text x="62.5" y="64.6">12</text>
<text x="85.4" y="62">21</text>
<text x="85.4" y="64.6">22</text>
<text x="191.3" y="62">4</text>
<text x="211.6" y="62">8</text>
<text x="299.2" y="62.5">1</text>
<text x="306.3" y="65.3" transform="rotate(-90 306.3 65.3)">3</text>
<text x="325.9" y="62.5">1</text>
<text x="333" y="65.3" transform="rotate(-90 333 65.3)">3</text>
<text x="352.6" y="62.5">1</text>
<text x="359.7" y="65.3" transform="rotate(-90 359.7 65.3)">3</text>
<text x="62.5" y="67.1">13</text>
<text x="62.5" y="69.6">14</text>
<text x="85.4" y="67.1">23</text>
<text x="85.4" y="69.6">24</text>
<text x="62.5" y="72.2">15</text>
<text x="62.5" y="74.7">16</text>
<text x="85.4" y="72.2">25</text>
<text x="85.4" y="74.7">26</text>
<text x="306.3" y="78" transform="rotate(-90 306.3 78)">2</text>
<text x="333" y="78" transform="rotate(-90 333 78)">2</text>
<text x="359.7" y="78" transform="rotate(-90 359.7 78)">2</text>
<text x="74.7" y="81.8" transform="rotate(-90 74.7 81.8)">4</text>
<text x="77.2" y="82.3" transform="rotate(-90 77.2 82.3)">29</text>
<text x="191.3" y="83.6">1</text>
<text x="211.6" y="83.6">5</text>
<text x="299.2" y="82.8">1</text>
<text x="325.9" y="82.8">1</text>
<text x="352.6" y="82.8">1</text>
<text x="10.4" y="85.7">B</text>
<text x="191.3" y="86.1">2</text>
<text x="191.3" y="88.7">3</text>
<text x="211.6" y="86.1">6</text>
<text x="211.6" y="88.7">7</text>
<text x="306.3" y="85.6" transform="rotate(-90 306.3 85.6)">3</text>
<text x="333" y="85.6" transform="rotate(-90 333 85.6)">3</text>
<text x="359.7" y="85.6" transform="rotate(-90 359.7 85.6)">3</text>
<text x="408.4" y="85.7">B</text>
<text x="191.3" y="91.2">4</text>
<text x="211.6" y="91.2">8</text>
<text x="191.3" y="112.8">1</text>
<text x="211.6" y="112.8">5</text>
<text x="335.4" y="111.5">1</text>
<text x="191.3" y="115.4">2</text>
<text x="191.3" y="117.9">3</text>
<text x="211.6" y="115.4">6</text>
<text x="211.6" y="117.9">7</text>
<text x="335.4" y="117.9">1</text>
<text x="191.3" y="120.4">4</text>
<text x="211.6" y="120.4">8</text>
<text x="335.4" y="124.9">1</text>
<text x="10.4" y="135.7">C</text>
<text x="408.4" y="135.7">C</text>
<text x="10.4" y="185.7">D</text>
<text x="408.4" y="185.7">D</text>
<text x="104.3" y="210.6">1</text>
<text x="104.3" y="220.8">1</text>
<text x="10.4" y="235.7">E</text>
<text x="408.4" y="235.7">E</text>
<text x="10.5" y="285.7">F</text>
<text x="35" y="286.7">1</text>
<text x="85" y="286.7">2</text>
<text x="135" y="286.7">3</text>
<text x="185" y="286.7">4</text>
<text x="235" y="286.7">5</text>
<text x="285" y="286.7">6</text>
<text x="335" y="286.7">7</text>
<text x="385" y="286.7">8</text>
<text x="408.5" y="285.7">F</text>
</g>
<g font-size="1.8" fill="#008484">
<text x="78.4" y="26.4">+5V</text>
<text x="73" y="38.3" transform="rotate(-90 73 38.3)">VIN</text>
<text x="78.1" y="38.5" transform="rotate(-90 78.1 38.5)">3V3</text>
<text x="80.6" y="38.5" transform="rotate(-90 80.6 38.5)">+5V</text>
<text x="65.8" y="45.1">D1/TX</text>
<text x="65.8" y="42.6">D0/RX</text>
<text x="65.8" y="47.7">D2</text>
<text x="78.2" y="42.6">RESET</text>
<text x="78.2" y="45.1">RESET</text>
<text x="65.8" y="50.2">D3</text>
<text x="65.8" y="52.7">D4</text>
<text x="79.2" y="52.7">AREF</text>
<text x="164.5" y="49">VCC</text>
<text x="198.5" y="50.9">IRS2003</text>
<text x="200.6" y="48.6">IC2</text>
<text x="225.7" y="52.8">R11</text>
<text x="329.6" y="50.3">VCC</text>
<text x="65.8" y="55.3">D5</text>
<text x="65.8" y="57.8">D6</text>
<text x="81.8" y="57.8">A0</text>
<text x="167.2" y="56.6">C9</text>
<text x="176.8" y="56.6">C12</text>
<text x="195.1" y="55.3">VCC</text>
<text x="195.1" y="57.8">IN</text>
<text x="206.3" y="55.3">LO</text>
<text x="206.4" y="57.8">VS</text>
<text x="225.7" y="57.9">R12</text>
<text x="226.4" y="55.3">10</text>
<text x="65.8" y="60.4">D7</text>
<text x="65.8" y="62.9">D8</text>
<text x="65.8" y="65.4">D9</text>
<text x="81.8" y="60.4">A1</text>
<text x="81.8" y="62.9">A2</text>
<text x="81.8" y="65.4">A3</text>
<text x="167.4" y="61.7">0.1u</text>
<text x="173.7" y="64.2">10u/35V</text>
<text x="195.1" y="60.4">SD</text>
<text x="195.1" y="62.9">COM</text>
<text x="206.1" y="60.4">HO</text>
<text x="206.3" y="62.9">VB</text>
<text x="223.5" y="65.4">10u/35V</text>
<text x="226.4" y="60.4">10</text>
<text x="233.3" y="65.5">C21</text>
<text x="307.4" y="60.4">Q1</text>
<text x="308.3" y="63.6">NMOS_5V</text>
<text x="334" y="60.4">Q3</text>
<text x="334.9" y="63.6">NMOS_5V</text>
<text x="360.7" y="60.4">Q5</text>
<text x="361.6" y="63.6">NMOS_5V</text>
<text x="65.8" y="68">D10</text>
<text x="65.8" y="70.5">D11</text>
<text x="81.8" y="68">A4</text>
<text x="81.8" y="70.5">A5</text>
<text x="200.8" y="67.5">D1</text>
<text x="201.3" y="69.8">D</text>
<text x="225" y="70.4">C17</text>
<text x="233.5" y="70.6">0.1u</text>
<text x="65.8" y="73.1">D12</text>
<text x="65.8" y="75.6">D13</text>
<text x="81.8" y="73.1">A6</text>
<text x="81.8" y="75.6">A7</text>
<text x="200.6" y="77.8">IC3</text>
<text x="55.2" y="83.3">Arduino_Nano_v3.x</text>
<text x="75.6" y="79" transform="rotate(-90 75.6 79)">GND</text>
<text x="78.1" y="79" transform="rotate(-90 78.1 79)">GND</text>
<text x="164.5" y="78.2">VCC</text>
<text x="198.5" y="80.1">IRS2003</text>
<text x="225.7" y="82">R13</text>
<text x="307.4" y="80.7">Q2</text>
<text x="308.3" y="83.9">NMOS_5V</text>
<text x="334" y="80.7">Q4</text>
<text x="334.3" y="83.3">NMOS_5V</text>
<text x="360.7" y="80.7">Q6</text>
<text x="361" y="83.3">NMOS_5V</text>
<text x="64.9" y="85.8">A1</text>
<text x="75.5" y="89.6">GND</text>
<text x="167.3" y="85.8">C10</text>
<text x="176.8" y="85.8">C13</text>
<text x="195.1" y="84.5">VCC</text>
<text x="195.1" y="87">IN</text>
<text x="195.1" y="89.6">SD</text>
<text x="206.1" y="89.6">HO</text>
<text x="206.3" y="84.5">LO</text>
<text x="206.4" y="87">VS</text>
<text x="225.7" y="87.1">R14</text>
<text x="226.4" y="89.6">10</text>
<text x="226.4" y="84.5">10</text>
<text x="167.4" y="90.9">0.1u</text>
<text x="173.7" y="93.4">10u/35V</text>
<text x="195.1" y="92.1">COM</text>
<text x="206.3" y="92.1">VB</text>
<text x="223.5" y="94.6">10u/35V</text>
<text x="233.3" y="94.7">C22</text>
<text x="329.5" y="93.4">GND</text>
<text x="200.8" y="96.7">D2</text>
<text x="201.3" y="99">D</text>
<text x="225" y="99.7">C18</text>
<text x="233.5" y="99.8">0.1u</text>
<text x="164.5" y="107.4">VCC</text>
<text x="200.6" y="107">IC4</text>
<text x="195.1" y="113.7">VCC</text>
<text x="198.5" y="109.3">IRS2003</text>
<text x="206.3" y="113.7">LO</text>
<text x="225.7" y="111.2">R15</text>
<text x="226.4" y="113.8">10</text>
<text x="338" y="109.9">P3</text>
<text x="342.3" y="112.4" transform="rotate(-90 342.3 112.4)">U</text>
<text x="53.6" y="116.5">+5V</text>
<text x="70.2" y="116.5">+5V</text>
<text x="167.3" y="115">C11</text>
<text x="176.8" y="115">C14</text>
<text x="195.1" y="116.2">IN</text>
<text x="195.1" y="118.8">SD</text>
<text x="206.1" y="118.8">HO</text>
<text x="206.4" y="116.2">VS</text>
<text x="225.7" y="116.3">R16</text>
<text x="226.4" y="118.8">10</text>
<text x="338" y="116.3">P4</text>
<text x="342.3" y="118.7" transform="rotate(-90 342.3 118.7)">V</text>
<text x="53.8" y="125.6" transform="rotate(-90 53.8 125.6)">R2</text>
<text x="55.8" y="126" transform="rotate(-90 55.8 126)">10k</text>
<text x="70.3" y="125.6" transform="rotate(-90 70.3 125.6)">R3</text>
<text x="72.3" y="126" transform="rotate(-90 72.3 126)">10k</text>
<text x="93.6" y="123.5">+5V</text>
<text x="167.4" y="120.1">0.1u</text>
<text x="173.7" y="122.6">10u/35V</text>
<text x="195.1" y="121.3">COM</text>
<text x="200.8" y="125.9">D3</text>
<text x="206.3" y="121.3">VB</text>
<text x="223.5" y="123.8">10u/35V</text>
<text x="233.3" y="123.9">C23</text>
<text x="338" y="123.3">P5</text>
<text x="342.3" y="125.9" transform="rotate(-90 342.3 125.9)">W</text>
<text x="201.3" y="128.2">D</text>
<text x="225" y="128.9">C19</text>
<text x="233.5" y="129">0.1u</text>
<text x="93.3" y="136.4" transform="rotate(-90 93.3 136.4)">RV1</text>
<text x="95.8" y="136.1" transform="rotate(-90 95.8 136.1)">10k</text>
<text x="103.3" y="135.3">10k</text>
<text x="103.7" y="137.4">R4</text>
<text x="110.9" y="137.4">C5</text>
<text x="111.2" y="141.2">0.1u</text>
<text x="53.8" y="149.2" transform="rotate(-90 53.8 149.2)">SW_PUSH</text>
<text x="70.3" y="149.2" transform="rotate(-90 70.3 149.2)">SW_PUSH</text>
<text x="93.3" y="147.4">GND</text>
<text x="108.5" y="146.8">GND</text>
<text x="58.6" y="150.5" transform="rotate(-90 58.6 150.5)">SW1</text>
<text x="75.1" y="150.5" transform="rotate(-90 75.1 150.5)">SW2</text>
<text x="53.3" y="159.5">GND</text>
<text x="69.8" y="159.5">GND</text>
<text x="348.9" y="186.5">R26</text>
<text x="349" y="188.6">470</text>
<text x="357.3" y="186">SML-E12P8WT86</text>
<text x="363.4" y="191.1">D4</text>
<text x="292.5" y="197.1">TP4</text>
<text x="348.9" y="198">R27</text>
<text x="357.3" y="197.4">SML-E12P8WT86</text>
<text x="174.7" y="201.2" transform="rotate(-90 174.7 201.2)">4.7k</text>
<text x="176.7" y="200.5" transform="rotate(-90 176.7 200.5)">R5</text>
<text x="180.7" y="199.7">TP1</text>
<text x="180.9" y="202">TestPoint</text>
<text x="200.1" y="201.2" transform="rotate(-90 200.1 201.2)">4.7k</text>
<text x="202.1" y="200.5" transform="rotate(-90 202.1 200.5)">R7</text>
<text x="206.1" y="199.7">TP2</text>
<text x="206.3" y="202">TestPoint</text>
<text x="224.2" y="201.2" transform="rotate(-90 224.2 201.2)">4.7k</text>
<text x="226.2" y="200.5" transform="rotate(-90 226.2 200.5)">R9</text>
<text x="230.3" y="199.7">TP3</text>
<text x="230.5" y="202">TestPoint</text>
<text x="252.1" y="198.6" transform="rotate(-90 252.1 198.6)">4.7k</text>
<text x="254.2" y="198.5" transform="rotate(-90 254.2 198.5)">R17</text>
<text x="263.6" y="198.6" transform="rotate(-90 263.6 198.6)">4.7k</text>
<text x="265.6" y="198.5" transform="rotate(-90 265.6 198.5)">R19</text>
<text x="275" y="198.6" transform="rotate(-90 275 198.6)">4.7k</text>
<text x="277" y="198.5" transform="rotate(-90 277 198.5)">R21</text>
<text x="283" y="202.7">10k</text>
<text x="292.7" y="199.4">TestPoint</text>
<text x="349" y="200">470</text>
<text x="363.4" y="202.5">D5</text>
<text x="29.9" y="205.2">VCC</text>
<text x="60.9" y="206.5">7805</text>
<text x="81.6" y="204.8">+5V</text>
<text x="111.2" y="205.2">VCC</text>
<text x="127.1" y="204.4">PWR_FLAG</text>
<text x="179.6" y="207.2">C15</text>
<text x="205" y="207.2">C16</text>
<text x="229.1" y="207.2">C20</text>
<text x="282.9" y="204.7">R23</text>
<text x="282.9" y="208.5">R24</text>
<text x="283" y="206.5">10k</text>
<text x="348.9" y="209.4">R28</text>
<text x="357.3" y="208.9">SML-E12P8WT86</text>
<text x="36.3" y="212.3">R1</text>
<text x="37" y="210.3">1</text>
<text x="44" y="214.7">C1</text>
<text x="51" y="214.7">C2</text>
<text x="77" y="214.7">C3</text>
<text x="84" y="214.7">C4</text>
<text x="99.6" y="214.8" transform="rotate(-90 99.6 214.8)">+6 to 24V</text>
<text x="100.5" y="214">P1</text>
<text x="113.9" y="214.1">C6</text>
<text x="120.2" y="214.1">C7</text>
<text x="126.6" y="214.1">C8</text>
<text x="133" y="214.1">C25</text>
<text x="174.7" y="210.6" transform="rotate(-90 174.7 210.6)">1k</text>
<text x="176.7" y="210.7" transform="rotate(-90 176.7 210.7)">R6</text>
<text x="179.8" y="211">0.22u</text>
<text x="200.1" y="210.6" transform="rotate(-90 200.1 210.6)">1k</text>
<text x="202.1" y="210.7" transform="rotate(-90 202.1 210.7)">R8</text>
<text x="205.2" y="211">0.22u</text>
<text x="224.2" y="210.6" transform="rotate(-90 224.2 210.6)">1k</text>
<text x="226.2" y="211.2" transform="rotate(-90 226.2 211.2)">R10</text>
<text x="229.4" y="211">0.22u</text>
<text x="252.1" y="215.6" transform="rotate(-90 252.1 215.6)">1k</text>
<text x="263.6" y="215.6" transform="rotate(-90 263.6 215.6)">1k</text>
<text x="275" y="215.6" transform="rotate(-90 275 215.6)">1k</text>
<text x="282.9" y="212.3">R25</text>
<text x="283" y="210.3">10k</text>
<text x="291.4" y="213.6">C24</text>
<text x="349" y="211.4">470</text>
<text x="363.4" y="214">D6</text>
<text x="44.1" y="219.8">47u</text>
<text x="51.2" y="219.8">0.1u</text>
<text x="65.6" y="216.5">U1</text>
<text x="77.2" y="219.8">0.1u</text>
<text x="84.2" y="219.8">47u</text>
<text x="114.1" y="219.2">470u</text>
<text x="120.5" y="219.2">470u</text>
<text x="126.8" y="219.2">470u</text>
<text x="133.2" y="219.2">470u</text>
<text x="172" y="220.4">GND</text>
<text x="197.4" y="220.4">GND</text>
<text x="221.6" y="220.4">GND</text>
<text x="254.2" y="216.3" transform="rotate(-90 254.2 216.3)">R18</text>
<text x="265.6" y="216.3" transform="rotate(-90 265.6 216.3)">R20</text>
<text x="277" y="216.3" transform="rotate(-90 277 216.3)">R22</text>
<text x="291.6" y="217.4">0.22u</text>
<text x="348.9" y="220.8">R29</text>
<text x="357.3" y="220.3">SML-E12P8WT86</text>
<text x="99.6" y="223" transform="rotate(-90 99.6 223)">GND</text>
<text x="100.5" y="224.1">P2</text>
<text x="260.9" y="225.5">GND</text>
<text x="288.9" y="224.2">GND</text>
<text x="349" y="222.8">470</text>
<text x="363.4" y="225.4">D7</text>
<text x="60.9" y="228.7">GND</text>
<text x="111.1" y="228.1">GND</text>
<text x="127.1" y="228.7">PWR_FLAG</text>
<text x="371.4" y="231.9">GND</text>
<text x="37.1" y="258.5">H1</text>
<text x="44.7" y="258.5">H2</text>
<text x="52.3" y="258.5">H3</text>
<text x="59.9" y="258.5">H4</text>
<text x="32.3" y="268.7">GND</text>
</g>
<g font-size="1.7" fill="#840000">
<text x="54.1" y="52.7">SW2</text>
<text x="54.1" y="50.2">SW1</text>
<text x="52.7" y="55.2">MODE</text>
<text x="184.8" y="57.8">UH</text>
<text x="233.1" y="55.2">GUL</text>
<text x="54.5" y="62.9">nUL</text>
<text x="55.3" y="65.4">UH</text>
<text x="92.2" y="65.4">ADW</text>
<text x="92.2" y="62.9">ADV</text>
<text x="92.2" y="60.3">ADU</text>
<text x="184" y="60.3">nUL</text>
<text x="233.1" y="60.3">GUH</text>
<text x="291.5" y="61.6">GUH</text>
<text x="318.2" y="61.6">GVH</text>
<text x="344.4" y="61.6">GWH</text>
<text x="54.5" y="67.9">nVL</text>
<text x="55.4" y="70.5">VH</text>
<text x="54.1" y="73">nWL</text>
<text x="54.9" y="75.6">WH</text>
<text x="92.2" y="73">ADVR</text>
<text x="92.2" y="75.6">ADS</text>
<text x="291.7" y="81.9">GUL</text>
<text x="318.4" y="81.9">GVL</text>
<text x="344.6" y="81.9">GWL</text>
<text x="184.1" y="89.5">nVL</text>
<text x="184.9" y="87">VH</text>
<text x="233.1" y="84.4">GVL</text>
<text x="233.1" y="89.5">GVH</text>
<text x="233.1" y="113.7">GWL</text>
<text x="183.6" y="118.7">nWL</text>
<text x="184.5" y="116.2">WH</text>
<text x="233.1" y="118.7">GWH</text>
<text x="48.4" y="135.2">SW1</text>
<text x="64.9" y="135.2">SW2</text>
<text x="115.7" y="135.2">ADVR</text>
<text x="335.9" y="222.9">MODE</text>
</g>
<g font-size="1.4" fill="#840000">
<text x="95" y="130" transform="rotate(-90 95 130)">1</text>
<text x="97.7" y="134.4">2</text>
<text x="95" y="140.1" transform="rotate(-90 95 140.1)">3</text>
<text x="360.9" y="187.7">2</text>
<text x="367.3" y="187.7">1</text>
<text x="360.9" y="199.2">2</text>
<text x="367.3" y="199.2">1</text>
<text x="360.9" y="210.6">2</text>
<text x="367.3" y="210.6">1</text>
<text x="360.9" y="222">2</text>
<text x="367.3" y="222">1</text>
</g>
<g font-size="1.4" fill="#008484">
<text x="58.5" y="210.1">VI</text>
<text x="63.4" y="213.9" transform="rotate(-90 63.4 213.9)">GND</text>
<text x="65.1" y="210.1">VO</text>
</g>
</svg>
